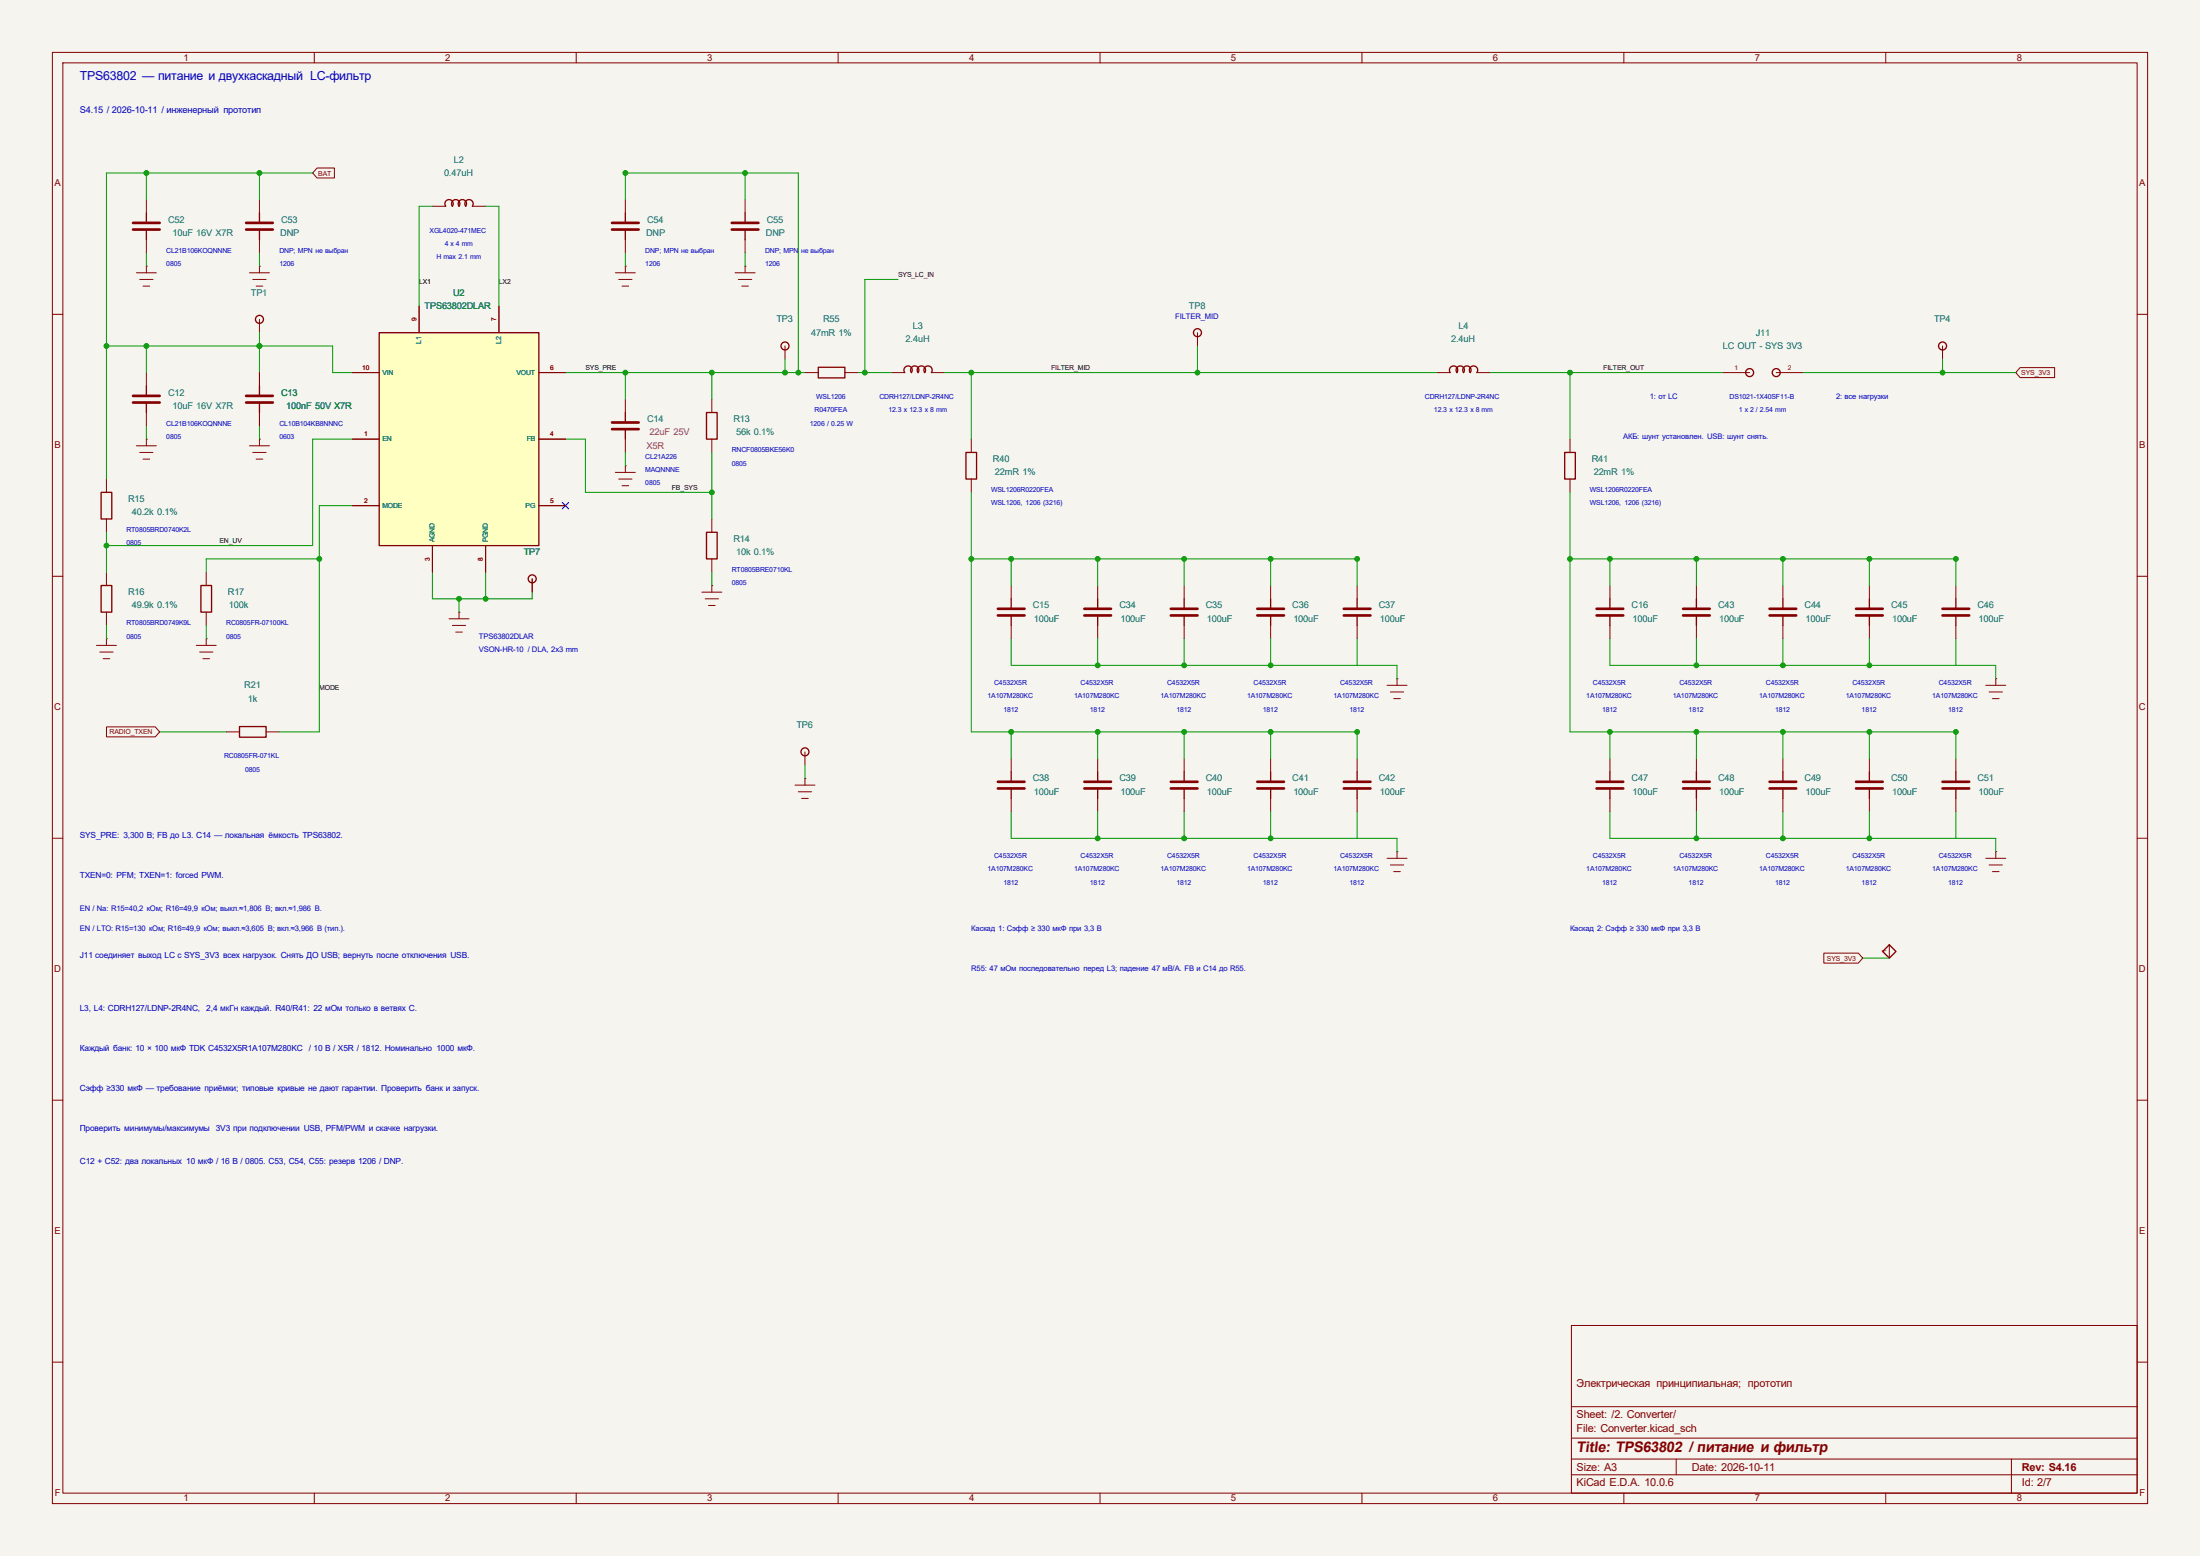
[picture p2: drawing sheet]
<svg xmlns="http://www.w3.org/2000/svg" width="420mm" height="297mm" viewBox="0 0 420 297" stroke-linecap="round" stroke-linejoin="round" font-family="sans-serif">
<path d="M0 0h420v297h-420z" fill="#f5f4ef" stroke="#f5f4ef" stroke-width=".19"/>
<g fill="none" stroke="#840000" stroke-width=".19">
<path d="M10 10h400v277h-400zM12 12h396v273h-396zM60 10v2M110 10v2M160 10v2M210 10v2M260 10v2M310 10v2M360 10v2M27.9 38.1v2.5M49.5 38.1v2.5M82.5 39.4h2.6"/>
<path d="M90.2 39.4h2.5M119.4 38.1v2.5M142.2 38.1v2.5M26 52.1h3.8M26.7 53.3h2.5M27.3 54.6h1.3M27.9 50.8h.1M27.9 45.7v2.6M27.9 50.8v1.3M47.6 52.1h3.8M48.3 53.3h2.5M48.9 54.6h1.3"/>
<path d="M49.5 50.8h.1M49.5 45.7v2.6M49.5 50.8v1.3M119.4 45.7v2.6M140.3 52.1h3.8M141 53.3h2.5M141.6 54.6h1.3M142.2 50.8h.1M142.2 45.7v2.6M142.2 50.8v1.3M10 60h2M27.9 71.1v2.6"/>
<path d="M27.9 78.7v2.6M49.5 61v2.5M49.5 71.1v2.6M49.5 78.7v2.6M119.4 76.2v2.5M135.9 76.2v2.5M149.9 66v2.6M153.7 71.1h2.5M161.3 71.1h2.5M170.2 71.1h2.5M177.8 71.1h2.5M274.3 71.1h2.6"/>
<path d="M281.9 71.1h2.6M328.9 71.1h5.1M339.1 71.1h5.1M370.8 66v2.6M408 60h2M20.3 91.4v2.6M20.3 99.1v2.5M26 85.1h3.8M26.7 86.4h2.5M27.3 87.6h1.3M27.9 83.8h.1M27.9 83.8v1.3"/>
<path d="M47.6 85.1h3.8M48.3 86.4h2.5M48.9 87.6h1.3M49.5 83.8h.1M49.5 83.8v1.3M117.5 90.2h3.8M118.1 91.4h2.5M118.7 92.7h1.3M119.4 88.9h.1M119.4 83.8v2.6M119.4 88.9v1.3M135.9 83.8v2.6"/>
<path d="M135.9 99.1v2.5M185.4 83.8v2.6M185.4 91.4v2.6M299.7 83.8v2.6M299.7 91.4v2.6M10 110h2M20.3 109.2v2.6M20.3 116.8v2.6M39.4 109.2v2.6M39.4 116.8v2.6M85.7 118.1h3.8M86.4 119.4h2.5"/>
<path d="M87.6 116.8h.1M87.6 116.8v1.3M101.6 110.5v2.5M134 113h3.8M134.6 114.3h2.6M135.3 115.6h1.2M135.9 111.8h.1M135.9 106.7v2.5M135.9 111.8v1.2M193 111.8v2.5M193 119.4v2.5M209.5 111.8v2.5"/>
<path d="M209.5 119.4v2.5M226.1 111.8v2.5M226.1 119.4v2.5M307.3 111.8v2.5M307.3 119.4v2.5M323.8 111.8v2.5M323.8 119.4v2.5M340.4 111.8v2.5M340.4 119.4v2.5M356.9 111.8v2.5M356.9 119.4v2.5M373.4 111.8v2.5"/>
<path d="M373.4 119.4v2.5M408 110h2M18.4 123.2h3.8M19 124.5h2.6M19.7 125.7h1.3M20.3 121.9h.1M20.3 121.9v1.3M37.5 123.2h3.8M38.1 124.5h2.5M38.7 125.7h1.3M39.4 121.9h.1M39.4 121.9v1.3"/>
<path d="M43.2 139.7h2.5M50.8 139.7h2.5M87 120.7h1.3M264.8 130.8h3.8M265.4 132.1h2.6M266.1 133.4h1.2M266.7 129.5h.1M266.7 129.5v1.3M10 160h2M151.8 149.9h3.8M152.4 151.1h2.5M153 152.4h1.3"/>
<path d="M153.7 148.6h.1M153.7 143.5v2.6M153.7 148.6v1.3M193 144.8v2.5M193 152.4v2.5M209.5 144.8v2.5M209.5 152.4v2.5M226.1 144.8v2.5M226.1 152.4v2.5M242.6 144.8v2.5M242.6 152.4v2.5M259.1 144.8v2.5"/>
<path d="M259.1 152.4v2.5M307.3 144.8v2.5M307.3 152.4v2.5M323.8 144.8v2.5M323.8 152.4v2.5M340.4 144.8v2.5M340.4 152.4v2.5M356.9 144.8v2.5M356.9 152.4v2.5M373.4 144.8v2.5M373.4 152.4v2.5M408 160h2"/>
<path d="M264.8 163.8h3.8M265.4 165.1h2.6M266.1 166.4h1.2M266.7 162.6h.1M266.7 162.6v1.2M379.1 163.8h3.8M379.7 165.1h2.6M380.4 166.4h1.2M381 162.6h.1M381 162.6v1.2M360.7 180.3v2.6M10 210h2"/>
<path d="M408 210h2M300 253h108v32h-108zM10 260h2M300 278.5h108M300 274.5h108M300 268.5h108M320 278.5v3M384 278.5v6.5M408 260h2M60 285v2M110 285v2M160 285v2"/>
<path d="M210 285v2M260 285v2M300 281.5h108M310 285v2M360 285v2"/>
</g>
<g fill="none" stroke="#840000" stroke-width=".25">
<path d="M85.1 39.4a.79 .79 0 0 1 .1-1.1 .79 .79 0 0 1 1.1 0 .79 .79 0 0 1 .1 1.1 .79 .79 0 0 1 .1-1.1 .79 .79 0 0 1 1 0 .79 .79 0 0 1 .1 1.1 .79 .79 0 0 1 .1-1.1 .79 .79 0 0 1 1.1 0 .79 .79 0 0 1 .1 1.1 .79 .79 0 0 1 .1-1.1 .79 .79 0 0 1 1.1 0 .79 .79 0 0 1 .1 1.1M27.9 40.6v1.9M27.9 43.8v1.9M49.5 40.6v1.9M49.5 43.8v1.9M119.4 40.6v1.9M119.4 43.8v1.9M142.2 40.6v1.9M142.2 43.8v1.9M27.9 73.7v1.9M27.9 76.8v1.9M49.5 73.7v1.9"/>
<path d="M49.5 76.8v1.9M119.4 78.7v1.9M134.9 78.7h2v5.1h-2zM156.2 70.1h5.1v2h-5.1zM172.7 71.1a.79 .79 0 0 1 .1-1 .79 .79 0 0 1 1.1 0 .79 .79 0 0 1 .1 1 .79 .79 0 0 1 .1-1 .79 .79 0 0 1 1.1 0 .79 .79 0 0 1 .1 1 .79 .79 0 0 1 .1-1 .79 .79 0 0 1 1 0 .79 .79 0 0 1 .1 1 .79 .79 0 0 1 .1-1 .79 .79 0 0 1 1.1 0 .79 .79 0 0 1 .1 1M276.9 71.1a.79 .79 0 0 1 .1-1 .79 .79 0 0 1 1 0 .79 .79 0 0 1 .1 1 .79 .79 0 0 1 .1-1 .79 .79 0 0 1 1.1 0 .79 .79 0 0 1 .1 1 .79 .79 0 0 1 .1-1 .79 .79 0 0 1 1.1 0 .79 .79 0 0 1 .1 1 .79 .79 0 0 1 .1-1 .79 .79 0 0 1 1 0 .79 .79 0 0 1 .1 1M19.3 94h2v5.1h-2zM119.4 81.9v1.9M184.4 86.4h2v5h-2zM298.7 86.4h2v5h-2zM19.3 111.8h2v5h-2zM38.4 111.8h2v5h-2z"/>
<path d="M134.9 101.6h2v5.1h-2zM193 114.3v1.9M193 117.5v1.9M209.5 114.3v1.9M209.5 117.5v1.9M226.1 114.3v1.9M226.1 117.5v1.9M307.3 114.3v1.9M307.3 117.5v1.9M323.8 114.3v1.9M323.8 117.5v1.9M340.4 114.3v1.9"/>
<path d="M340.4 117.5v1.9M356.9 114.3v1.9M356.9 117.5v1.9M373.4 114.3v1.9M373.4 117.5v1.9M45.7 138.7h5.1v2h-5.1zM193 147.3v1.9M193 150.5v1.9M209.5 147.3v1.9M209.5 150.5v1.9M226.1 147.3v1.9M226.1 150.5v1.9"/>
<path d="M242.6 147.3v1.9M242.6 150.5v1.9M259.1 147.3v1.9M259.1 150.5v1.9M307.3 147.3v1.9M307.3 150.5v1.9M323.8 147.3v1.9M323.8 150.5v1.9M340.4 147.3v1.9M340.4 150.5v1.9M356.9 147.3v1.9M356.9 150.5v1.9"/>
<path d="M373.4 147.3v1.9M373.4 150.5v1.9M359.4 181.6l1.3-1.3 1.2 1.3-1.2 1.3z"/>
<circle cx="49.5" cy="61" r=".76"/>
<circle cx="149.9" cy="66" r=".76"/>
<circle cx="334" cy="71.1" r=".76"/>
<circle cx="339.1" cy="71.1" r=".76"/>
<circle cx="370.8" cy="66" r=".76"/>
<circle cx="101.6" cy="110.5" r=".76"/>
<circle cx="153.7" cy="143.5" r=".76"/>
</g>
<g fill="none" stroke="#840000" stroke-width=".51">
<path d="M25.4 42.5h5.1M25.4 43.8h5.1M47 42.5h5.1M47 43.8h5.1M116.8 42.5h5.1M116.8 43.8h5.1M139.7 42.5h5.1M139.7 43.8h5.1M25.4 75.6h5.1M25.4 76.8h5.1M47 75.6h5.1M47 76.8h5.1"/>
<path d="M116.8 80.6h5.1M116.8 81.9h5.1M190.5 116.2h5.1M190.5 117.5h5.1M207 116.2h5.1M207 117.5h5.1M223.5 116.2h5.1M223.5 117.5h5.1M304.8 116.2h5.1M304.8 117.5h5.1M321.3 116.2h5.1M321.3 117.5h5.1"/>
<path d="M337.8 116.2h5.1M337.8 117.5h5.1M354.3 116.2h5.1M354.3 117.5h5.1M370.8 116.2h5.1M370.8 117.5h5.1M190.5 149.2h5.1M190.5 150.5h5.1M207 149.2h5.1M207 150.5h5.1M223.5 149.2h5.1M223.5 150.5h5.1"/>
<path d="M240 149.2h5.1M240 150.5h5.1M256.5 149.2h5.1M256.5 150.5h5.1M304.8 149.2h5.1M304.8 150.5h5.1M321.3 149.2h5.1M321.3 150.5h5.1M337.8 149.2h5.1M337.8 150.5h5.1M354.3 149.2h5.1M354.3 150.5h5.1"/>
<path d="M370.8 149.2h5.1M370.8 150.5h5.1"/>
</g>
<path d="M72.4 63.5h30.5v40.6h-30.5z" fill="#ffffc2"/>
<g fill="none" stroke="#840000" stroke-width=".25">
<path d="M72.4 63.5h30.5v40.6h-30.5zM242.6 114.3v1.9M242.6 117.5v1.9M259.1 114.3v1.9M259.1 117.5v1.9"/>
<circle cx="228.6" cy="63.5" r=".76"/>
</g>
<g fill="none" stroke="#840000" stroke-width=".19">
<path d="M60.5 32.1h3.3v1.9h-3.3l-.8-1zM80 58.4v5.1M95.2 58.4v5.1M117.5 52.1h3.8M118.1 53.3h2.5M118.7 54.6h1.3M119.4 50.8h.1M119.4 50.8v1.3M49.5 71.1v2.6M49.5 78.7v2.6M67.3 71.1h5.1M102.9 71.1h5"/>
<path d="M228.6 63.5v2.5M385.6 70.2h6.6v1.9h-6.6l-.8-1zM67.3 83.8h5.1M67.3 96.5h5.1M102.9 83.8h5M102.9 96.5h5M82.5 104.1v5.1M92.7 104.1v5.1M101.6 110.5v2.5M242.6 111.8v2.5M242.6 119.4v2.5M259.1 111.8v2.5"/>
<path d="M259.1 119.4v2.5M20.3 138.7h9.3l.9 1-.9 1h-9.3zM379.1 130.8h3.8M379.7 132.1h2.6M380.4 133.4h1.2M381 129.5h.1M381 129.5v1.3M348.2 181.9h6.6l.8 1-.8 .9h-6.6z"/>
</g>
<path d="M240 116.2h5.1M240 117.5h5.1M256.5 116.2h5.1M256.5 117.5h5.1" fill="none" stroke="#840000" stroke-width=".51"/>
<g fill="none" stroke="#009600" stroke-width=".19">
<path d="M27.9 33v5.1M49.5 33v5.1M59.7 33h-39.4v58.4M82.5 39.4h-2.5v19M92.7 39.4h2.5v19M119.4 38.1v-5.1h33v38.1M142.2 33v5.1M27.9 48.3v2.5M49.5 48.3v2.5M119.4 48.3v2.5M142.2 48.3v2.5M171.4 53.3h-6.3v17.8"/>
<path d="M20.3 66h43.2v5.1h3.8M27.9 66v5.1M49.5 63.5v7.6M107.9 71.1h45.8M119.4 71.1v5.1M135.9 71.1v5.1M149.9 68.6v2.5M163.8 71.1h6.4M180.3 71.1h94M185.4 71.1v12.7M228.6 66v5.1M284.5 71.1h44.4"/>
<path d="M299.7 71.1v12.7M344.2 71.1h40.6M370.8 68.6v2.5M27.9 81.3v2.5M49.5 81.3v2.5M67.3 96.5h-6.3v43.2h-7.7M67.3 83.8h-7.6v20.3h-39.4M107.9 83.8h3.9v10.2h24.1M119.4 86.4v2.5M135.9 86.4v12.7M185.4 94v45.7h73.7v5.1M299.7 94v45.7h73.7v5.1"/>
<path d="M20.3 101.6v7.6M20.3 119.4v2.5M39.4 119.4v2.5M61 106.7h-21.6v2.5M82.5 109.2v5.1h19.1v-1.3M87.6 114.3v2.5M92.7 109.2v5.1M135.9 109.2v2.6M185.4 106.7h73.7v5.1M193 106.7v5.1M209.5 106.7v5.1M226.1 106.7v5.1"/>
<path d="M242.6 106.7v5.1M299.7 106.7h73.7v5.1M307.3 106.7v5.1M323.8 106.7v5.1M340.4 106.7v5.1M356.9 106.7v5.1M30.5 139.7h12.7M193 121.9v5.1h73.7v2.5M193 139.7v5.1M209.5 121.9v5.1M209.5 139.7v5.1M226.1 121.9v5.1"/>
<path d="M226.1 139.7v5.1M242.6 121.9v5.1M242.6 139.7v5.1M259.1 121.9v5.1M307.3 121.9v5.1h73.7v2.5M307.3 139.7v5.1M323.8 121.9v5.1M323.8 139.7v5.1M340.4 121.9v5.1M340.4 139.7v5.1M356.9 121.9v5.1M356.9 139.7v5.1"/>
<path d="M373.4 121.9v5.1M153.7 146.1v2.5M193 154.9v5.1h73.7v2.6M209.5 154.9v5.1M226.1 154.9v5.1M242.6 154.9v5.1M259.1 154.9v5.1M307.3 154.9v5.1h73.7v2.6M323.8 154.9v5.1M340.4 154.9v5.1M356.9 154.9v5.1M373.4 154.9v5.1"/>
<path d="M355.6 182.9h5.1"/>
</g>
<path d="M107.3 95.9l1.3 1.2M108.6 95.9l-1.3 1.2" fill="none" stroke="#000084" stroke-width=".19"/>
<g fill="#009600" stroke="#009600" stroke-width=".19">
<circle cx="20.3" cy="104.1" r=".46"/>
<circle cx="185.4" cy="106.7" r=".46"/>
<circle cx="209.5" cy="106.7" r=".46"/>
<circle cx="193" cy="106.7" r=".46"/>
<circle cx="135.9" cy="94" r=".46"/>
<circle cx="165.1" cy="71.1" r=".46"/>
<circle cx="185.4" cy="71.1" r=".46"/>
<circle cx="87.6" cy="114.3" r=".46"/>
<circle cx="49.5" cy="66" r=".46"/>
<circle cx="92.7" cy="114.3" r=".46"/>
<circle cx="49.5" cy="33" r=".46"/>
<circle cx="61" cy="106.7" r=".46"/>
<circle cx="149.9" cy="71.1" r=".46"/>
<circle cx="135.9" cy="71.1" r=".46"/>
<circle cx="142.2" cy="33" r=".46"/>
<circle cx="119.4" cy="33" r=".46"/>
<circle cx="152.4" cy="71.1" r=".46"/>
<circle cx="119.4" cy="71.1" r=".46"/>
<circle cx="27.9" cy="33" r=".46"/>
<circle cx="27.9" cy="66" r=".46"/>
<circle cx="20.3" cy="66" r=".46"/>
<circle cx="259.1" cy="106.7" r=".46"/>
<circle cx="242.6" cy="106.7" r=".46"/>
<circle cx="226.1" cy="106.7" r=".46"/>
<circle cx="323.8" cy="106.7" r=".46"/>
<circle cx="299.7" cy="106.7" r=".46"/>
<circle cx="299.7" cy="71.1" r=".46"/>
<circle cx="242.6" cy="139.7" r=".46"/>
<circle cx="259.1" cy="139.7" r=".46"/>
<circle cx="323.8" cy="139.7" r=".46"/>
<circle cx="340.4" cy="139.7" r=".46"/>
<circle cx="373.4" cy="139.7" r=".46"/>
<circle cx="356.9" cy="160" r=".46"/>
<circle cx="323.8" cy="160" r=".46"/>
<circle cx="356.9" cy="139.7" r=".46"/>
<circle cx="356.9" cy="127" r=".46"/>
<circle cx="340.4" cy="160" r=".46"/>
<circle cx="209.5" cy="160" r=".46"/>
<circle cx="226.1" cy="139.7" r=".46"/>
<circle cx="226.1" cy="160" r=".46"/>
<circle cx="242.6" cy="160" r=".46"/>
<circle cx="323.8" cy="127" r=".46"/>
<circle cx="340.4" cy="127" r=".46"/>
<circle cx="307.3" cy="106.7" r=".46"/>
<circle cx="307.3" cy="139.7" r=".46"/>
<circle cx="370.8" cy="71.1" r=".46"/>
<circle cx="340.4" cy="106.7" r=".46"/>
<circle cx="356.9" cy="106.7" r=".46"/>
<circle cx="373.4" cy="106.7" r=".46"/>
<circle cx="242.6" cy="127" r=".46"/>
<circle cx="209.5" cy="127" r=".46"/>
<circle cx="209.5" cy="139.7" r=".46"/>
<circle cx="228.6" cy="71.1" r=".46"/>
<circle cx="193" cy="139.7" r=".46"/>
<circle cx="226.1" cy="127" r=".46"/>
</g>
<text font-size="2.8" fill="#840000" x="301" y="277.2">Title: TPS63802 / питание и фильтр</text>
<text font-size="2.4" fill="#0000c2" x="15.2" y="15.4">TPS63802 — питание и двухкаскадный LC-фильтр</text>
<g font-size="2.1" fill="#840000">
<text x="301" y="264.7">Электрическая принципиальная; прототип</text>
<text x="301" y="273.4">File: Converter.kicad_sch</text>
<text x="301" y="270.7">Sheet: /2. Converter/</text>
<text x="301" y="280.8">Size: A3</text>
<text x="323" y="280.8">Date: 2026-10-11</text>
<text x="386" y="280.8">Rev: S4.16</text>
<text x="301" y="283.6">KiCad E.D.A. 10.0.6</text>
<text x="386" y="283.6">Id: 2/7</text>
</g>
<g font-size="1.8" fill="#840000">
<text x="35" y="11.6">1</text>
<text x="85" y="11.6">2</text>
<text x="135" y="11.6">3</text>
<text x="185" y="11.6">4</text>
<text x="235" y="11.6">5</text>
<text x="285" y="11.6">6</text>
<text x="335" y="11.6">7</text>
<text x="385" y="11.6">8</text>
<text x="10.4" y="35.6">A</text>
<text x="408.4" y="35.6">A</text>
<text x="10.4" y="85.6">B</text>
<text x="408.4" y="85.6">B</text>
<text x="10.3" y="135.6">C</text>
<text x="408.3" y="135.6">C</text>
<text x="10.3" y="185.6">D</text>
<text x="408.3" y="185.6">D</text>
<text x="10.4" y="235.6">E</text>
<text x="408.4" y="235.6">E</text>
<text x="10.4" y="285.6">F</text>
<text x="35" y="286.6">1</text>
<text x="85" y="286.6">2</text>
<text x="135" y="286.6">3</text>
<text x="185" y="286.6">4</text>
<text x="235" y="286.6">5</text>
<text x="285" y="286.6">6</text>
<text x="335" y="286.6">7</text>
<text x="385" y="286.6">8</text>
<text x="408.4" y="285.6">F</text>
</g>
<text font-size="1.8" fill="#0000c2" x="15.2" y="21.6">S4.15 / 2026-10-11 / инженерный прототип</text>
<g font-size="1.8" fill="#006464">
<text x="84.8" y="33.6">0.47uH</text>
<text x="86.6" y="31">L2</text>
<text x="32.1" y="42.5">C52</text>
<text x="32.9" y="45">10uF 16V X7R</text>
<text x="53.5" y="45">DNP</text>
<text x="53.7" y="42.5">C53</text>
<text x="123.4" y="45">DNP</text>
<text x="123.5" y="42.5">C54</text>
<text x="146.2" y="45">DNP</text>
<text x="146.4" y="42.5">C55</text>
<text x="47.9" y="56.4">TP1</text>
<text x="81.1" y="59">TPS63802DLAR</text>
<text x="86.5" y="56.4">U2</text>
<text x="227" y="59">TP8</text>
<text x="148.2" y="61.5">TP3</text>
<text x="154.8" y="64.1">47mR 1%</text>
<text x="157.1" y="61.5">R55</text>
<text x="172.9" y="65.3">2.4uH</text>
<text x="174.3" y="62.8">L3</text>
<text x="277" y="65.3">2.4uH</text>
<text x="278.4" y="62.8">L4</text>
<text x="335.2" y="64.1">J11</text>
<text x="369.2" y="61.5">TP4</text>
<text x="328.9" y="66.6">LC OUT - SYS 3V3</text>
<text x="32.1" y="75.5">C12</text>
<text x="53.7" y="75.5">C13</text>
<text x="32.9" y="78">10uF 16V X7R</text>
<text x="54.6" y="78">100nF 50V X7R</text>
<text x="123.5" y="80.6">C14</text>
<text x="140" y="80.6">R13</text>
<text x="140.6" y="83.1">56k 0.1%</text>
<text x="189.6" y="88.2">R40</text>
<text x="303.9" y="88.2">R41</text>
<text x="24.5" y="95.8">R15</text>
<text x="189.9" y="90.7">22mR 1%</text>
<text x="304.2" y="90.7">22mR 1%</text>
<text x="25.1" y="98.4">40.2k 0.1%</text>
<text x="100" y="106">TP7</text>
<text x="140" y="103.4">R14</text>
<text x="140.6" y="106">10k 0.1%</text>
<text x="24.5" y="113.6">R16</text>
<text x="43.5" y="113.6">R17</text>
<text x="25.1" y="116.1">49.9k 0.1%</text>
<text x="43.7" y="116.1">100k</text>
<text x="197.2" y="116.1">C15</text>
<text x="197.4" y="118.7">100uF</text>
<text x="213.7" y="116.1">C34</text>
<text x="213.9" y="118.7">100uF</text>
<text x="230.2" y="116.1">C35</text>
<text x="230.4" y="118.7">100uF</text>
<text x="246.7" y="116.1">C36</text>
<text x="246.9" y="118.7">100uF</text>
<text x="263.2" y="116.1">C37</text>
<text x="263.4" y="118.7">100uF</text>
<text x="311.5" y="116.1">C16</text>
<text x="311.7" y="118.7">100uF</text>
<text x="328" y="116.1">C43</text>
<text x="328.2" y="118.7">100uF</text>
<text x="344.5" y="116.1">C44</text>
<text x="344.7" y="118.7">100uF</text>
<text x="361" y="116.1">C45</text>
<text x="361.2" y="118.7">100uF</text>
<text x="377.5" y="116.1">C46</text>
<text x="377.7" y="118.7">100uF</text>
<text x="46.6" y="131.4">R21</text>
<text x="47.3" y="133.9">1k</text>
<text x="152" y="139">TP6</text>
<text x="197.2" y="149.2">C38</text>
<text x="213.7" y="149.2">C39</text>
<text x="230.2" y="149.2">C40</text>
<text x="246.7" y="149.2">C41</text>
<text x="263.2" y="149.2">C42</text>
<text x="311.5" y="149.2">C47</text>
<text x="328" y="149.2">C48</text>
<text x="344.5" y="149.2">C49</text>
<text x="361" y="149.2">C50</text>
<text x="377.5" y="149.2">C51</text>
<text x="197.4" y="151.7">100uF</text>
<text x="213.9" y="151.7">100uF</text>
<text x="230.4" y="151.7">100uF</text>
<text x="246.9" y="151.7">100uF</text>
<text x="263.4" y="151.7">100uF</text>
<text x="311.7" y="151.7">100uF</text>
<text x="328.2" y="151.7">100uF</text>
<text x="344.7" y="151.7">100uF</text>
<text x="361.2" y="151.7">100uF</text>
<text x="377.7" y="151.7">100uF</text>
</g>
<g font-size="1.8" fill="#840084">
<text x="124" y="83.1">22uF 25V</text>
<text x="123.4" y="85.7">X5R</text>
</g>
<g font-size="1.6" fill="#0000c2">
<text x="15.2" y="160">SYS_PRE: 3,300 В; FB до L3. C14 — локальная ёмкость TPS63802.</text>
<text x="15.2" y="167.6">TXEN=0: PFM; TXEN=1: forced PWM.</text>
<text x="15.2" y="182.9">J11 соединяет выход LC с SYS_3V3 всех нагрузок. Снять ДО USB; вернуть после отключения USB.</text>
<text x="15.2" y="193">L3, L4: CDRH127/LDNP-2R4NC,</text>
<text x="39.4" y="193">2,4 мкГн каждый. R40/R41: 22 мОм только в ветвях C.</text>
<text x="15.2" y="200.7">Каждый банк: 10 × 100 мкФ TDK C4532X5R1A107M280KC</text>
<text x="59" y="200.7">/ 10 В / X5R / 1812. Номинально 1000 мкФ.</text>
<text x="15.2" y="208.3">Cэфф ≥330 мкФ — требование приёмки; типовые кривые не дают гарантии. Проверить банк и запуск.</text>
<text x="15.2" y="215.9">Проверить минимумы/максимумы</text>
<text x="41.2" y="215.9">3V3 при подключении USB, PFM/PWM и скачке нагрузки.</text>
<text x="15.2" y="222.2">C12 + C52: два локальных 10 мкФ / 16 В / 0805. C53, C54, C55: резерв 1206 / DNP.</text>
</g>
<g font-size="1.5" fill="#0000c2">
<text x="224.4" y="60.9">FILTER_MID</text>
<text x="315" y="76.2">1: от LC</text>
<text x="350.5" y="76.2">2: все нагрузки</text>
<text x="309.9" y="83.8">АКБ: шунт установлен. USB: шунт снять.</text>
<text x="91.4" y="124.4">VSON-HR-10 / DLA, 2x3 mm</text>
<text x="91.4" y="121.9">TPS63802DLAR</text>
<text x="15.2" y="174">EN / Na: R15=40,2 кОм; R16=49,9 кОм; выкл.≈1,806 В; вкл.≈1,986 В.</text>
<text x="15.2" y="177.8">EN / LTO: R15=130 кОм; R16=49,9 кОм; выкл.≈3,605 В; вкл.≈3,966 В (тип.).</text>
<text x="185.4" y="177.8">Каскад 1: Cэфф ≥ 330 мкФ при 3,3 В</text>
<text x="299.7" y="177.8">Каскад 2: Cэфф ≥ 330 мкФ при 3,3 В</text>
<text x="185.4" y="185.4">R55: 47 мОм последовательно перед L3; падение 47 мВ/А. FB и C14 до R55.</text>
</g>
<g font-size="1.3" fill="#840000">
<text x="60.8" y="33.5">BAT</text>
<text x="385.9" y="71.6">SYS_3V3</text>
<text x="20.9" y="140.2">RADIO_TXEN</text>
<text x="348.8" y="183.4">SYS_3V3</text>
</g>
<g font-size="1.3" fill="#0000c2">
<text x="82" y="44.4">XGL4020-471MEC</text>
<text x="84.9" y="46.9">4 x 4 mm</text>
<text x="31.7" y="48.2">CL21B106KOQNNNE</text>
<text x="31.7" y="50.8">0805</text>
<text x="53.3" y="48.2">DNP; MPN не выбран</text>
<text x="53.3" y="50.8">1206</text>
<text x="83.3" y="49.5">H max 2.1 mm</text>
<text x="123.2" y="48.2">DNP; MPN не выбран</text>
<text x="123.2" y="50.8">1206</text>
<text x="146" y="50.8">1206</text>
<text x="146" y="48.2">DNP; MPN</text>
<text x="152.9" y="48.2">не выбран</text>
<text x="155.8" y="76.2">WSL1206</text>
<text x="167.9" y="76.2">CDRH127/LDNP-2R4NC</text>
<text x="272" y="76.2">CDRH127/LDNP-2R4NC</text>
<text x="330.2" y="76.2">DS1021-1X40SF11-B</text>
<text x="31.7" y="83.8">0805</text>
<text x="31.7" y="81.2">CL21B106KOQNNNE</text>
<text x="53.3" y="83.8">0603</text>
<text x="53.3" y="81.2">CL10B104KB8NNNC</text>
<text x="154.6" y="81.2">1206 / 0.25 W</text>
<text x="155.5" y="78.7">R0470FEA</text>
<text x="169.6" y="78.7">12.3 x 12.3 x 8 mm</text>
<text x="273.7" y="78.7">12.3 x 12.3 x 8 mm</text>
<text x="332" y="78.7">1 x 2 / 2.54 mm</text>
<text x="123.2" y="87.6">CL21A226</text>
<text x="139.7" y="88.9">0805</text>
<text x="139.7" y="86.3">RNCF0805BKE56K0</text>
<text x="123.2" y="92.7">0805</text>
<text x="123.2" y="90.1">MAQNNNE</text>
<text x="189.2" y="93.9">WSL1206R0220FEA</text>
<text x="303.5" y="93.9">WSL1206R0220FEA</text>
<text x="24.1" y="101.6">RT0805BRD0740K2L</text>
<text x="189.2" y="96.5">WSL1206, 1206 (3216)</text>
<text x="303.5" y="96.5">WSL1206, 1206 (3216)</text>
<text x="24.1" y="104.1">0805</text>
<text x="139.7" y="111.7">0805</text>
<text x="139.7" y="109.2">RT0805BRE0710KL</text>
<text x="24.1" y="119.3">RT0805BRD0749K9L</text>
<text x="43.2" y="119.3">RC0805FR-07100KL</text>
<text x="24.1" y="121.9">0805</text>
<text x="43.2" y="121.9">0805</text>
<text x="189.8" y="130.8">C4532X5R</text>
<text x="206.3" y="130.8">C4532X5R</text>
<text x="222.8" y="130.8">C4532X5R</text>
<text x="239.3" y="130.8">C4532X5R</text>
<text x="255.8" y="130.8">C4532X5R</text>
<text x="304.1" y="130.8">C4532X5R</text>
<text x="320.6" y="130.8">C4532X5R</text>
<text x="337.1" y="130.8">C4532X5R</text>
<text x="353.6" y="130.8">C4532X5R</text>
<text x="370.1" y="130.8">C4532X5R</text>
<text x="188.5" y="133.3">1A107M280KC</text>
<text x="191.6" y="135.8">1812</text>
<text x="205" y="133.3">1A107M280KC</text>
<text x="208.1" y="135.8">1812</text>
<text x="221.6" y="133.3">1A107M280KC</text>
<text x="224.6" y="135.8">1812</text>
<text x="238.1" y="133.3">1A107M280KC</text>
<text x="241.1" y="135.8">1812</text>
<text x="254.6" y="133.3">1A107M280KC</text>
<text x="257.6" y="135.8">1812</text>
<text x="302.8" y="133.3">1A107M280KC</text>
<text x="305.9" y="135.8">1812</text>
<text x="319.3" y="133.3">1A107M280KC</text>
<text x="322.4" y="135.8">1812</text>
<text x="335.9" y="133.3">1A107M280KC</text>
<text x="338.9" y="135.8">1812</text>
<text x="352.4" y="133.3">1A107M280KC</text>
<text x="355.4" y="135.8">1812</text>
<text x="368.9" y="133.3">1A107M280KC</text>
<text x="371.9" y="135.8">1812</text>
<text x="42.8" y="144.7">RC0805FR-071KL</text>
<text x="46.8" y="147.3">0805</text>
<text x="188.5" y="166.3">1A107M280KC</text>
<text x="189.8" y="163.8">C4532X5R</text>
<text x="205" y="166.3">1A107M280KC</text>
<text x="206.3" y="163.8">C4532X5R</text>
<text x="221.6" y="166.3">1A107M280KC</text>
<text x="222.8" y="163.8">C4532X5R</text>
<text x="238.1" y="166.3">1A107M280KC</text>
<text x="239.3" y="163.8">C4532X5R</text>
<text x="254.6" y="166.3">1A107M280KC</text>
<text x="255.8" y="163.8">C4532X5R</text>
<text x="302.8" y="166.3">1A107M280KC</text>
<text x="304.1" y="163.8">C4532X5R</text>
<text x="319.3" y="166.3">1A107M280KC</text>
<text x="320.6" y="163.8">C4532X5R</text>
<text x="335.9" y="166.3">1A107M280KC</text>
<text x="337.1" y="163.8">C4532X5R</text>
<text x="352.4" y="166.3">1A107M280KC</text>
<text x="353.6" y="163.8">C4532X5R</text>
<text x="368.9" y="166.3">1A107M280KC</text>
<text x="370.1" y="163.8">C4532X5R</text>
<text x="191.6" y="168.9">1812</text>
<text x="208.1" y="168.9">1812</text>
<text x="224.6" y="168.9">1812</text>
<text x="241.1" y="168.9">1812</text>
<text x="257.6" y="168.9">1812</text>
<text x="305.9" y="168.9">1812</text>
<text x="322.4" y="168.9">1812</text>
<text x="338.9" y="168.9">1812</text>
<text x="355.4" y="168.9">1812</text>
<text x="371.9" y="168.9">1812</text>
</g>
<g font-size="1.3" fill="#0f0f0f">
<text x="171.4" y="52.9">SYS_LC_IN</text>
<text x="80" y="54.2">LX1</text>
<text x="95.2" y="54.2">LX2</text>
<text x="111.8" y="70.7">SYS_PRE</text>
<text x="200.7" y="70.7">FILTER_MID</text>
<text x="306.1" y="70.7">FILTER_OUT</text>
<text x="128.3" y="93.6">FB_SYS</text>
<text x="41.9" y="103.7">EN_UV</text>
<text x="61" y="131.7">MODE</text>
</g>
<g font-size="1.3" fill="#a90000">
<text x="79.5" y="61.3" transform="rotate(-90 79.5 61.3)">9</text>
<text x="94.7" y="61.3" transform="rotate(-90 94.7 61.3)">7</text>
<text x="69.2" y="70.6">10</text>
<text x="105.1" y="70.6">6</text>
<text x="331.1" y="70.6">1</text>
<text x="341.3" y="70.6">2</text>
<text x="69.5" y="83.3">1</text>
<text x="105.1" y="83.3">4</text>
<text x="69.5" y="96">2</text>
<text x="105.1" y="96">5</text>
<text x="82" y="107" transform="rotate(-90 82 107)">3</text>
<text x="92.2" y="107" transform="rotate(-90 92.2 107)">8</text>
<text x="360.2" y="182" transform="rotate(-90 360.2 182)">1</text>
</g>
<g font-size="1.3" fill="#006464">
<text x="80.4" y="65.6" transform="rotate(-90 80.4 65.6)">L1</text>
<text x="95.7" y="65.6" transform="rotate(-90 95.7 65.6)">L2</text>
<text x="73" y="71.5">VIN</text>
<text x="98.6" y="71.5">VOUT</text>
<text x="73" y="84.2">EN</text>
<text x="100.6" y="84.2">FB</text>
<text x="73" y="96.9">MODE</text>
<text x="100.3" y="96.9">PG</text>
<text x="83" y="103.5" transform="rotate(-90 83 103.5)">AGND</text>
<text x="93.1" y="103.5" transform="rotate(-90 93.1 103.5)">PGND</text>
</g>
</svg>
